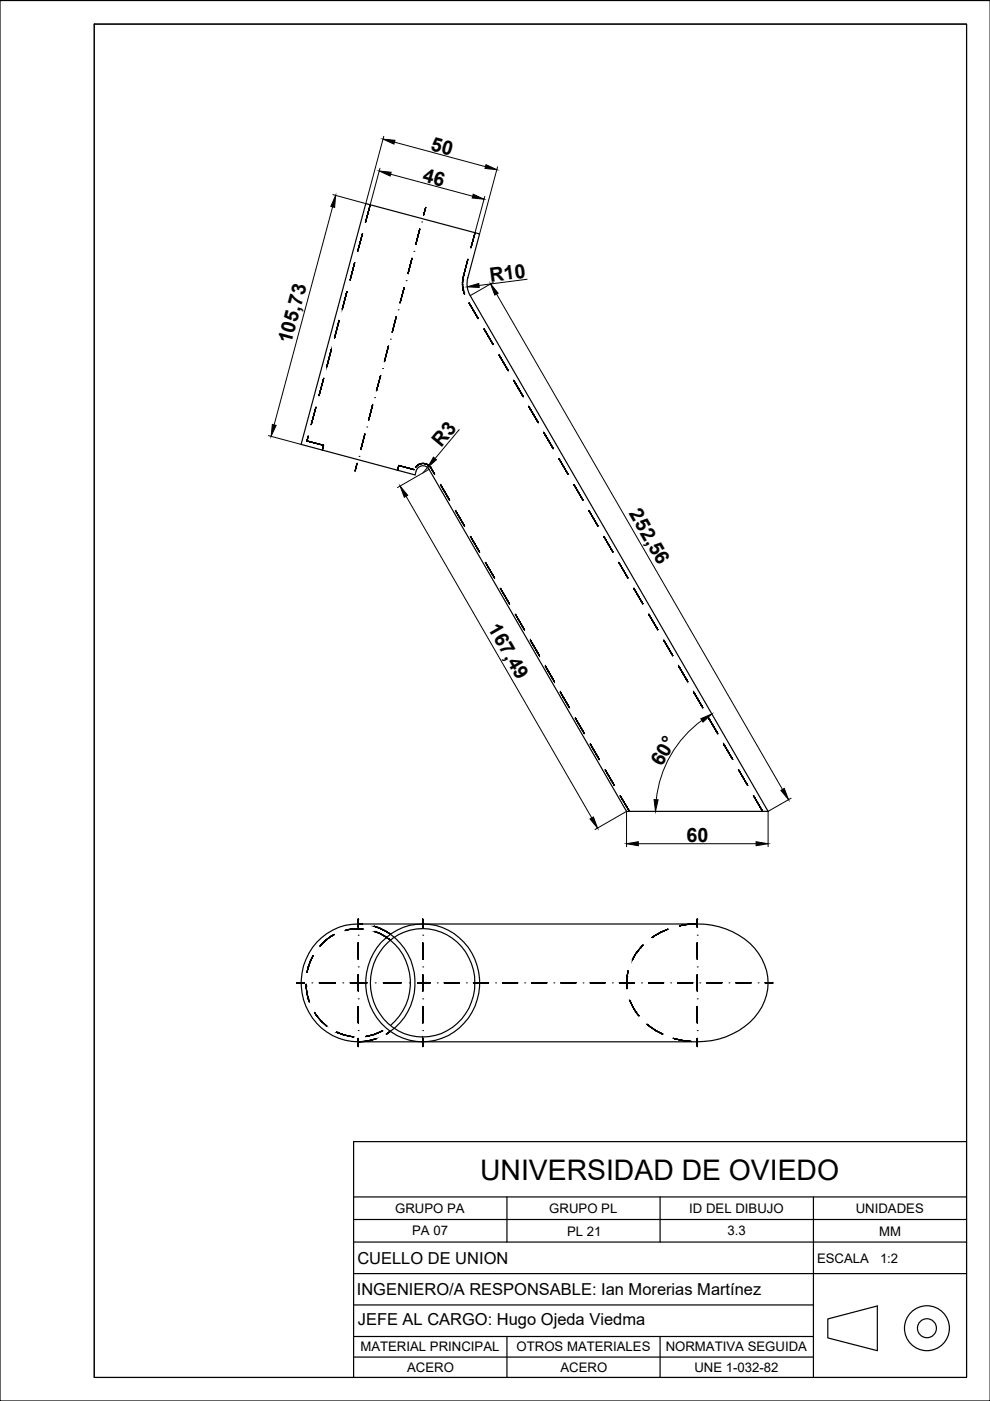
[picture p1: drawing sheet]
<svg xmlns="http://www.w3.org/2000/svg" width="210mm" height="297mm" viewBox="0 0 210 297" stroke-linecap="round" stroke-linejoin="round" font-family="sans-serif">
<!-- layer: 01_Contornos -->
<g fill="none" stroke="#000" stroke-width=".25">
<path d="M0 .1h209.9v296.9h-209.9zM20 5.1h184.9v286.9h-184.9zM99.7 62.7l-.6-1.6v-1.7l2.6-9.8-24.1-6.4-13.8 51 24.2 6.5 .2-.8M99.7 62.7l63.2 109.3h-30.1l-41.8-72.5M91 99.5a1.5 1.5 0 0 0-1.5-.7 1.5 1.5 0 0 0-1.3 1.1M67.1 199.8a12 12 0 0 1 8.8-3.9h71.9a15.4 15.4 0 0 1 13.7 7.4 11.1 11.1 0 0 1-3.6 14.4 16.3 16.3 0 0 1-10.1 3.2h-71.9a12.5 12.5 0 0 1-9.6-20zM80.8 199.8a12 12 0 0 1 13.1-3.1 12 12 0 0 1 7.8 11 12.1 12.1 0 0 1-5.9 11.4 12.1 12.1 0 0 1-12.8-.3 12.8 12.8 0 0 1-2.2-19zM82.3 199.8a10.9 10.9 0 0 1 18.1 5.8 11.3 11.3 0 0 1-14.7 13.5 11.7 11.7 0 0 1-3.4-19.3zM82.8 198.1a12.8 12.8 0 0 1 0 20.6M82.8 199.3a11.8 11.8 0 0 1 0 18.1M75 253.8h129.9M75 258.6h129.9"/>
<path d="M107.5 253.8v9.5M140 253.8v9.5M172.5 253.8v38.2M204.9 242h-129.9v50M75 263.3h129.9M75 270h129.9M75 276.7h97.5M175.5 279.6l10.5-2.7v9.5l-10.5-2.7zM75 283.4h97.5M75 287.7h97.5M107.5 283.4v8.6M140 283.4v8.6"/>
<circle cx="196.5" cy="281.6" r="4.8"/>
<circle cx="196.5" cy="281.6" r="2.01"/>
</g>
<!-- layer: 02_Ocultas -->
<g fill="#000" stroke="#000" stroke-width=".21">
<path d="M69.1 217.4l.1 .1z"/>
<path d="M75.2 55.7l-.9 3.7zM75.2 55.7l-.9 3.7zM75.2 55.7l-1 3.7zM75.2 55.7l-1 3.7z"/>
<path d="M76.8 49.6l-.9 3.6zM76.8 49.6l-.9 3.6zM76.8 49.6l-.9 3.6zM76.8 49.6l-1 3.6z"/>
<path d="M78.5 43.4l-1 3.7zM78.5 43.4l-1 3.7zM78.5 43.4l-1 3.7zM78.5 43.4l-1 3.7z"/>
<path d="M98 59.8l.1 .6zM98 59.8l.1 .6zM98 59.8l.1 .6zM98 59.8v.6z"/>
<path d="M98.1 59.2v.6zM98.1 59.2v.6zM98.1 59.2l-.1 .6zM98.1 59.2l-.1 .6z"/>
<path d="M99.2 55l-1 3.7zM99.2 55l-1 3.7zM99.2 55l-.9 3.7zM99.2 55l-.9 3.7z"/>
<path d="M98.3 58.7l-.1 .5zM98.3 58.7l-.1 .5zM98.3 58.7l-.2 .5zM98.3 58.7l-.2 .5z"/>
<path d="M100.7 49.3l-.9 3.2zM100.7 49.3l-.8 3.2zM100.7 49.3l-.8 3.2zM100.7 49.3l-.8 3.2z"/>
<path d="M70.3 74.1l-1 3.7zM70.2 74.1l-.9 3.7zM70.2 74.1l-.9 3.7zM70.2 74.1l-.9 3.7z"/>
<path d="M71.9 68l-.9 3.7zM71.9 67.9l-.9 3.8zM71.9 67.9l-.9 3.8zM71.9 67.9l-1 3.7z"/>
<path d="M73.6 61.8l-1 3.7zM73.5 61.8l-.9 3.7zM73.5 61.8l-.9 3.7zM73.5 61.8l-.9 3.7z"/>
<path d="M98 60.4l.1 .5zM98 60.4l.1 .5zM98 60.4l.1 .5zM98 60.4l.1 .5z"/>
<path d="M98.1 60.9l.2 .6zM98.1 60.9l.2 .6zM98.1 60.9l.2 .6zM98.1 60.9l.1 .6z"/>
<path d="M98.2 61.5l.2 .6zM98.2 61.5l.2 .6zM98.2 61.5l.2 .6zM98.2 61.5l.1 .6z"/>
<path d="M98.3 62.1l.2 .3zM98.3 62.1l.2 .3zM98.3 62.1l.2 .3zM98.3 62.1l.2 .3z"/>
<path d="M99.4 64.2l1.9 3.3zM99.4 64.2l1.9 3.3zM99.4 64.2l2 3.3zM99.4 64.2l2 3.3z"/>
<path d="M102.6 69.8l1.9 3.3zM102.6 69.8l1.9 3.3zM102.6 69.8l2 3.2zM102.7 69.7l1.9 3.3z"/>
<path d="M105.8 75.3l1.9 3.3zM105.8 75.3l1.9 3.2zM105.8 75.3l1.9 3.2zM105.8 75.3l1.9 3.2z"/>
<path d="M65.1 93.5l3.5 .9zM65.1 93.5l3.5 .9zM65.1 93.5l3.5 .9zM65.1 93.5l3.5 .9z"/>
<path d="M65.3 92.5l-.2 1zM65.3 92.5l-.2 1zM65.3 92.5l-.2 1zM65.3 92.5l-.2 1z"/>
<path d="M67 86.3l-1 3.7zM67 86.3l-1 3.7zM67 86.3l-1 3.7zM67 86.3l-1 3.7z"/>
<path d="M68.6 94.4l-.3 1zM68.6 94.4l-.3 1zM68.6 94.4l-.2 1zM68.6 94.4l-.2 1z"/>
<path d="M68.6 80.2l-1 3.7zM68.6 80.2l-1 3.7zM68.6 80.2l-1 3.7zM68.6 80.2l-1 3.7z"/>
<path d="M84.5 98.7l-.3 1zM84.5 98.7l-.3 1zM84.5 98.7l-.2 1zM84.5 98.7l-.2 1z"/>
<path d="M84.5 98.7l3.3 .9zM84.5 98.7l3.3 .9zM84.5 98.7l3.3 .9zM84.5 98.7l3.3 .9z"/>
<path d="M88.2 99l.3-.3zM88.2 99l.3-.3zM88.2 99l.3-.3zM88.2 98.9l.3-.2z"/>
<path d="M88.5 98.7l.3-.2zM88.5 98.7l.3-.2zM88.5 98.7l.3-.2zM88.5 98.7l.3-.2z"/>
<path d="M88.8 98.5l.3-.1zM88.8 98.5l.3-.2zM88.8 98.5l.3-.2zM88.8 98.5l.3-.2z"/>
<path d="M89.1 98.4l.4-.1zM89.1 98.4l.4-.2zM89.1 98.4l.4-.2zM89.1 98.3l.4-.1z"/>
<path d="M89.5 98.3h.4zM89.5 98.3l.4-.1zM89.5 98.3l.4-.1zM89.5 98.2h.4z"/>
<path d="M89.9 98.3l.4 .1zM89.9 98.3l.4 .1zM89.9 98.3h.4zM89.9 98.2l.4 .1z"/>
<path d="M90.3 98.4l.3 .1zM90.3 98.4l.3 .1zM90.3 98.4l.3 .1zM90.3 98.3l.3 .2z"/>
<path d="M90.6 98.5l.3 .2zM90.6 98.5l.3 .2zM90.6 98.5l.3 .2zM90.6 98.5l.3 .2z"/>
<path d="M90.9 98.7l.3 .3zM90.9 98.7l.3 .3zM90.9 98.7l.3 .2zM90.9 98.7l.3 .2z"/>
<path d="M91.2 99l.2 .3zM91.2 99l.2 .3zM91.2 99l.2 .3zM91.2 99l.2 .3z"/>
<path d="M109 80.8l1.9 3.3zM109 80.8l1.9 3.2zM109 80.7l1.9 3.3zM109 80.7l1.9 3.3z"/>
<path d="M112.1 86.3l1.9 3.3zM112.1 86.3l2 3.2zM112.1 86.2l2 3.3zM112.1 86.2l2 3.3z"/>
<path d="M115.3 91.8l1.9 3.3zM115.3 91.8l2 3.2zM115.3 91.7l2 3.3zM115.3 91.7l2 3.3z"/>
<path d="M91.4 99.3l.7 1.3zM91.4 99.3l.8 1.2zM91.4 99.3l.8 1.2zM91.4 99.3l.8 1.2z"/>
<path d="M93.4 102.8l1.9 3.3zM93.4 102.8l1.9 3.2zM93.4 102.7l1.9 3.3zM93.4 102.7l1.9 3.3z"/>
<path d="M96.6 108.3l1.9 3.3zM96.6 108.3l1.9 3.2zM96.6 108.3l1.9 3.2zM96.6 108.2l1.9 3.3z"/>
<path d="M99.7 113.7l2 3.3zM99.7 113.7l2 3.3zM99.7 113.7l2 3.3zM99.8 113.7l1.9 3.3z"/>
<path d="M118.5 97.2l1.9 3.3zM118.5 97.2l1.9 3.3zM118.5 97.2l1.9 3.3zM118.5 97.2l1.9 3.3z"/>
<path d="M121.7 102.7l1.9 3.3zM121.7 102.7l1.9 3.3zM121.7 102.7l1.9 3.3zM121.7 102.7l1.9 3.3z"/>
<path d="M124.8 108.2l1.9 3.3zM124.8 108.2l2 3.3zM124.8 108.2l2 3.3zM124.8 108.2l2 3.3z"/>
<path d="M128 113.7l1.9 3.3zM128 113.7l2 3.3zM128 113.7l2 3.3zM128 113.7l2 3.3z"/>
<path d="M102.9 119.2l2 3.3zM102.9 119.2l2 3.3zM102.9 119.2l2 3.3zM103 119.2l1.9 3.3z"/>
<path d="M106.1 124.7l1.9 3.3zM106.1 124.7l1.9 3.3zM106.1 124.7l1.9 3.3zM106.1 124.7l1.9 3.3z"/>
<path d="M109.3 130.2l1.9 3.3zM109.3 130.2l1.9 3.3zM109.3 130.2l1.9 3.3zM109.3 130.2l1.9 3.3z"/>
<path d="M112.4 135.7l2 3.4zM112.4 135.7l2 3.4zM112.4 135.7l2 3.3zM112.5 135.7l1.9 3.3z"/>
<path d="M131.2 119.2l1.9 3.3zM131.2 119.2l1.9 3.3zM131.2 119.2l1.9 3.3zM131.2 119.2l1.9 3.3z"/>
<path d="M134.4 124.7l1.9 3.3zM134.4 124.7l1.9 3.3zM134.4 124.7l1.9 3.3zM134.4 124.7l1.9 3.3z"/>
<path d="M137.5 130.2l1.9 3.3zM137.5 130.2l1.9 3.3zM137.5 130.2l2 3.3zM137.6 130.2l1.9 3.3z"/>
<path d="M140.7 135.7l1.9 3.4zM140.7 135.7l1.9 3.4zM140.7 135.7l2 3.3zM140.7 135.7l2 3.3z"/>
<path d="M115.6 141.3l2 3.3zM115.6 141.3l2 3.3zM115.6 141.3l2 3.2zM115.7 141.2l1.9 3.3z"/>
<path d="M118.8 146.8l1.9 3.3zM118.8 146.8l1.9 3.2zM118.8 146.8l1.9 3.2zM118.8 146.7l1.9 3.3z"/>
<path d="M122 152.3l1.9 3.3zM122 152.3l1.9 3.2zM122 152.3l1.9 3.2zM122 152.2l1.9 3.3z"/>
<path d="M143.9 141.3l1.9 3.3zM143.9 141.3l1.9 3.2zM143.9 141.2l1.9 3.3zM143.9 141.2l1.9 3.3z"/>
<path d="M147.1 146.8l1.9 3.3zM147.1 146.8l1.9 3.2zM147.1 146.7l1.9 3.3zM147.1 146.7l1.9 3.3z"/>
<path d="M150.2 152.3l1.9 3.3zM150.2 152.3l2 3.2zM150.2 152.2l2 3.3zM150.2 152.2l2 3.3z"/>
<path d="M125.1 157.8l1.9 3.3zM125.1 157.8l2 3.2zM125.1 157.8l2 3.2zM125.2 157.7l1.9 3.3z"/>
<path d="M128.3 163.2l2 3.3zM128.3 163.2l2 3.3zM128.3 163.2l2 3.3zM128.4 163.2l1.9 3.3z"/>
<path d="M131.5 168.7l1.9 3.3zM131.5 168.7l2 3.3zM131.5 168.7l2 3.3zM131.5 168.7l2 3.3z"/>
<path d="M153.4 157.8l1.9 3.2zM153.4 157.8l2 3.2zM153.4 157.7l2 3.3zM153.4 157.7l2 3.3z"/>
<path d="M156.6 163.2l1.9 3.3zM156.6 163.2l1.9 3.3zM156.6 163.2l1.9 3.3zM156.6 163.2l1.9 3.3z"/>
<path d="M159.8 168.7l1.9 3.3zM159.8 168.7l1.9 3.3zM159.8 168.7l1.9 3.3zM159.8 168.7l1.9 3.3z"/>
<path d="M68.1 200.3l1-1zM68.1 200.3l1-1zM68.1 200.3l1-1zM68.1 200.2l1-.9z"/>
<path d="M69.1 199.3l1.1-.8zM69.1 199.3l1.1-.8zM69.1 199.3l1.1-.8zM69.1 199.3l1.1-.8z"/>
<path d="M70.2 198.5l.6-.3zM70.2 198.5l.6-.4zM70.2 198.5l.6-.4zM70.2 198.5l.6-.4z"/>
<path d="M73.2 197.3l.8-.2zM73.2 197.3l.8-.3zM73.2 197.3l.8-.3zM73.2 197.3l.8-.3z"/>
<path d="M74 197.1l1.3-.2zM74 197.1l1.3-.2zM74 197.1l1.3-.2zM74 197l1.3-.1z"/>
<path d="M75.3 196.9h1.3zM75.3 196.9h1.3zM75.3 196.9h1.3zM75.3 196.9h1.3z"/>
<path d="M75.9 195.9h1zM75.9 195.9h1zM75.9 195.9h1zM75.9 195.9h1z"/>
<path d="M76.6 196.9l.4 .1zM76.6 196.9l.4 .1zM76.6 196.9l.4 .1zM76.6 196.9l.4 .1z"/>
<path d="M79.3 196.4l.2 .1zM79.3 196.4l.2 .1zM79.3 196.4h.2zM79.3 196.4h.2z"/>
<path d="M79.4 197.5l1.1 .4zM79.4 197.5l1.1 .4zM79.4 197.5l1.1 .4zM79.5 197.5l1 .4z"/>
<path d="M79.5 196.5l1.1 .4zM79.5 196.5l1.1 .4zM79.5 196.5l1.1 .3zM79.5 196.4l1.1 .4z"/>
<path d="M80.5 197.9l1.2 .7zM80.5 197.9l1.2 .7zM80.5 197.9l1.2 .6zM80.5 197.9l1.2 .6z"/>
<path d="M80.6 196.9l1.1 .5zM80.6 196.9l1.1 .5zM80.6 196.9l1.1 .5zM80.6 196.8l1.1 .6z"/>
<path d="M81.7 197.4l1.1 .7zM81.7 197.4l1.1 .7zM81.7 197.4l1.1 .6zM81.7 197.4l1.1 .6z"/>
<path d="M81.7 198.6l1.1 .7zM81.7 198.6l1.1 .7zM81.7 198.6l1.1 .7zM81.7 198.5l1.1 .8z"/>
<path d="M138.3 198.8l.7-.5zM138.3 198.8l.7-.6zM138.3 198.8l.7-.6zM138.2 198.7l.8-.5z"/>
<path d="M139 198.3l1.3-.7zM139 198.3l1.3-.8zM139 198.3l1.3-.8zM139 198.2l1.3-.7z"/>
<path d="M140.3 197.6l1.3-.6zM140.3 197.6l1.3-.6zM140.3 197.6l1.3-.6zM140.3 197.5l1.3-.5z"/>
<path d="M144.1 196.3l.6-.1zM144.1 196.3l.6-.2zM144.1 196.3l.6-.2zM144.1 196.3l.6-.2z"/>
<path d="M144.7 196.2l1.6-.3zM144.7 196.2l1.6-.3zM144.7 196.2l1.6-.3zM144.7 196.1l1.6-.2z"/>
<path d="M146.3 195.9h1.5zM146.3 195.9h1.5zM146.3 195.9h1.5zM146.3 195.9h1.5z"/>
<path d="M64.9 208.7v.4zM64.9 208.7v.4zM64.9 208.7v.4zM64.9 208.7v.4z"/>
<path d="M64.9 209.1l.2 1.4zM64.9 209.1l.2 1.4zM64.9 209.1l.2 1.4zM64.9 209.1l.1 1.4z"/>
<path d="M65 210.5l.4 1.3zM65 210.5l.4 1.3zM65 210.5l.4 1.3zM65 210.5l.4 1.3z"/>
<path d="M65.4 205l-.3 1.1zM65.4 205l-.3 1.1zM65.4 205l-.3 1.1zM65.4 205l-.3 1.1z"/>
<path d="M65.4 211.8l.2 .6zM65.4 211.8l.2 .6zM65.4 211.8l.2 .6zM65.4 211.8l.2 .6z"/>
<path d="M65.8 203.7l-.4 1.3zM65.8 203.7l-.4 1.3zM65.8 203.7l-.4 1.3zM65.8 203.7l-.4 1.3z"/>
<path d="M66.4 202.6l-.5 1.1zM66.4 202.6l-.5 1.1zM66.4 202.6l-.6 1.1zM66.4 202.6l-.6 1.1z"/>
<path d="M66.7 214.7l.6 .8zM66.7 214.7l.6 .8zM66.7 214.7l.6 .8zM66.7 214.7l.5 .8z"/>
<path d="M67.2 215.5l1 1zM67.2 215.5l1 1zM67.2 215.5l1 1zM67.2 215.5l.9 1z"/>
<path d="M68.1 216.5l1 .9zM68.1 216.5l1 .9zM68.1 216.5l1 1zM68.1 216.5l1 1z"/>
<path d="M68.1 200.3l-.2 .3zM68.1 200.3l-.2 .3zM68.1 200.3l-.2 .3zM68.1 200.3l-.2 .3z"/>
<path d="M71.4 218.8l1.3 .5zM71.4 218.9l1.3 .4zM71.4 218.9l1.3 .5zM71.4 218.9l1.3 .5z"/>
<path d="M72.7 219.3l1.3 .4zM72.7 219.4l1.3 .3zM72.7 219.4l1.3 .3zM72.7 219.4l1.3 .3z"/>
<path d="M74 219.7l1 .1zM74 219.7l1 .1zM74 219.7l1 .1zM74 219.7l1 .2z"/>
<path d="M77.6 219.7h.4zM77.6 219.7h.4zM77.6 219.8l.4-.1zM77.6 219.8l.4-.1z"/>
<path d="M78 219.7l1.3-.4zM78 219.7l1.3-.4zM78 219.7l1.3-.4zM78 219.7l1.3-.3z"/>
<path d="M79.3 219.3l1.2-.5zM79.3 219.4l1.2-.6zM79.3 219.4l1.2-.6zM79.3 219.4l1.2-.6z"/>
<path d="M80.5 218.8l.6-.3zM80.5 218.8l.6-.3zM80.5 218.8l.6-.3zM80.5 218.8l.7-.2z"/>
<path d="M82 219.2l.8-.6zM82 219.2l.8-.6zM82 219.2l.8-.6zM82 219.2l.8-.5z"/>
<path d="M132.8 208.4l.1 1.2zM132.8 208.4l.1 1.2zM132.8 208.4l.1 1.2zM132.8 208.4l.1 1.2z"/>
<path d="M132.9 207.1v1.3zM132.9 207.1v1.3zM132.9 207.1l-.1 1.3zM132.9 207.1l-.1 1.3z"/>
<path d="M133.2 205.9l-.2 1.2zM133.1 205.9l-.1 1.2zM133.1 205.9l-.2 1.2zM133.1 205.9l-.2 1.2z"/>
<path d="M133.5 212.1l.1 .1zM133.5 212.1l.1 .1zM133.5 212.1l.1 .1zM133.5 212.1l.1 .1z"/>
<path d="M133.6 212.2l.6 1.3zM133.6 212.2l.6 1.3zM133.6 212.2l.6 1.3zM133.6 212.2l.6 1.3z"/>
<path d="M134.2 203.3l-.1 .2zM134.2 203.3l-.1 .2zM134.2 203.3l-.1 .2zM134.2 203.3l-.1 .2z"/>
<path d="M134.2 213.5l.7 1.1zM134.2 213.5l.7 1.1zM134.2 213.5l.7 1.1zM134.2 213.5l.6 1.1z"/>
<path d="M134.8 202.1l-.6 1.2zM134.8 202.1l-.6 1.2zM134.8 202.1l-.6 1.2zM134.8 202.1l-.6 1.2z"/>
<path d="M134.8 214.6l.7 .7zM134.8 214.6l.7 .7zM134.8 214.6l.7 .7zM134.8 214.6l.6 .8z"/>
<path d="M135.7 201l-.8 1.1zM135.7 201l-.8 1.1zM135.7 201l-.9 1.1zM135.7 201l-.9 1.1z"/>
<path d="M136.3 200.4l-.5 .6zM136.3 200.4l-.5 .6zM136.3 200.4l-.6 .6zM136.3 200.4l-.6 .6z"/>
<path d="M137.2 217.2l.6 .4zM137.2 217.2l.6 .4zM137.2 217.2l.6 .5zM137.2 217.2l.6 .5z"/>
<path d="M137.8 217.6l1.2 .9zM137.8 217.7l1.2 .8zM137.8 217.7l1.2 .8zM137.8 217.7l1.2 .8z"/>
<path d="M139 218.5l1.3 .6zM139 218.5l1.3 .6zM139 218.5l1.3 .7zM139 218.5l1.3 .7z"/>
<path d="M75.9 220.8h1.2zM75.9 220.9l1.2-.1zM75.9 220.9l1.2-.1zM75.9 220.9l1.2-.1z"/>
<path d="M77.1 220.8l1.3-.2zM77.1 220.8l1.3-.2zM77.1 220.8l1.3-.2zM77.1 220.8l1.3-.2z"/>
<path d="M78.4 220.6l1.1-.3zM78.4 220.6l1.1-.3zM78.4 220.6l1.1-.3zM78.4 220.6l1.1-.3z"/>
<path d="M79.5 220.3l.2-.1zM79.5 220.3l.2-.1zM79.5 220.3l.2-.1zM79.5 220.3h.2z"/>
<path d="M142.7 220.1l.5 .1zM142.7 220.2h.5zM142.7 220.2l.5 .1zM142.7 220.2l.5 .1z"/>
<path d="M143.2 220.2l1.5 .4zM143.2 220.3l1.5 .3zM143.2 220.3l1.5 .3zM143.2 220.3l1.5 .3z"/>
<path d="M144.7 220.6l1.6 .2zM144.7 220.6l1.6 .2zM144.7 220.6l1.6 .2zM144.7 220.6l1.6 .2z"/>
<path d="M146.3 220.8h.2zM146.3 220.8h.2zM146.3 220.8h.2zM146.3 220.8h.2z"/>
</g>
<g fill="none" stroke="#000" stroke-width=".21">
<path d="M75.2 55.7l-1 3.7zM76.8 49.6l-1 3.6zM78.5 43.4h.1M78.5 43.4l-1 3.7zM98 59.8h.1M98 59.8l.1 .6zM98.1 59.2h.1M98.1 59.2l-.1 .6zM98.2 58.7h.1M98.3 58.7h.1M98.3 58.7l-.2 .5zM99.2 55l-1 3.7z"/>
<path d="M100.7 49.3l-.9 3.2zM100.7 49.3h.1M70.2 74.1l-.9 3.7zM71.9 67.9l-.9 3.8zM73.5 61.8l-.9 3.7zM98 60.4h.1M98 60.4l.1 .5zM98.1 60.9h.1M98.1 60.9l.2 .6zM98.2 61.5h.1M98.2 61.5l.2 .6zM98.3 62.1h.1"/>
<path d="M98.3 62.1l.2 .3zM99.4 64.2l1.9 3.3zM102.7 69.7l1.8 3.4zM105.8 75.3l1.9 3.3zM65.1 93.5h.1M65.1 93.5l3.5 .9zM65.3 92.5l-.2 1zM67 86.3l-1 3.7zM68.3 95.4h.1M68.6 94.4h.1M68.6 94.4l-.3 1zM68.6 80.2l-1 3.7z"/>
<path d="M84.2 99.7h.1M84.5 98.7h.1M84.5 98.7l3.3 .9zM84.5 98.7l-.3 1zM87.8 99.6h.1M88.2 99h.1M88.2 98.9l.3-.2zM88.5 98.7l.3-.2zM88.5 98.7h.1M88.8 98.5l.3-.2zM88.8 98.5h.1M89.1 98.3l.4-.1z"/>
<path d="M89.1 98.4h.1M89.5 98.2l.4 .1zM89.5 98.2v.1M89.9 98.2l.4 .2zM89.9 98.2v.1M90.3 98.3l.3 .2zM90.3 98.4h.1M90.6 98.5l.3 .2zM90.6 98.5h.1M90.9 98.7l.3 .3zM90.9 98.7h.1M91.2 99l.2 .3z"/>
<path d="M91.2 99h.1M91.4 99.3l.7 1.3zM91.4 99.3h.1M109 80.7l1.9 3.4zM112.1 86.2l1.9 3.4zM115.3 91.7l1.9 3.4zM118.5 97.2l1.9 3.3zM93.4 102.7l1.9 3.4zM96.6 108.3l1.9 3.3zM99.7 113.7l2 3.3zM102.9 119.2l2 3.3zM121.7 102.7l1.9 3.3z"/>
<path d="M124.8 108.2l2 3.3zM128 113.7l2 3.3zM131.2 119.2l1.9 3.3zM106.1 124.7l1.9 3.3zM109.3 130.2l1.9 3.3zM112.4 135.7l2 3.4zM134.4 124.7l1.9 3.3zM137.6 130.2l1.8 3.3zM140.7 135.7l1.9 3.4zM115.6 141.3l2 3.3zM118.8 146.8l1.9 3.3zM122 152.3l1.9 3.3z"/>
<path d="M125.1 157.8l1.9 3.3zM143.9 141.2l1.9 3.4zM147.1 146.7l1.9 3.4zM150.2 152.2l1.9 3.4zM153.4 157.7l2 3.3zM128.3 163.2l2 3.3zM131.5 168.7l2 3.3zM133.4 172h.1M156.6 163.2l1.9 3.3zM159.8 168.7l1.9 3.3zM161.7 172h.1M69.1 199.3l1.1-.8z"/>
<path d="M69.1 199.3h.1M70.2 198.5l.6-.4zM70.2 198.5h.1M73.2 197.3l.8-.3zM74 197l1.3-.1zM74 197.1h.1M75.3 196.9h1.3zM75.3 196.9h.1M75.9 195.9h1zM75.9 195.9h.1M76.6 196.9l.4 .1zM76.6 196.9h.1"/>
<path d="M79.3 196.4l.2 .1zM79.4 197.5l1.1 .4zM79.5 196.4l1.1 .5zM79.5 196.5h.1M80.5 197.9l1.2 .7zM80.5 197.9h.1M80.6 196.8l1.1 .6zM80.6 196.9h.1M81.7 198.5l1.1 .8zM81.7 198.6h.1M81.7 197.4l1.1 .7zM81.7 197.4h.1"/>
<path d="M82.8 198.1h.1M82.8 199.3h.1M138.2 198.7l.8-.5zM139 198.2l1.3-.7zM139 198.3h.1M140.3 197.5l1.3-.5zM140.3 197.6h.1M144.1 196.3l.6-.2zM144.7 196.1l1.6-.2zM144.7 196.2h.1M146.3 195.9h1.5zM146.3 195.9h.1"/>
<path d="M147.8 195.9h.1M64.9 208.7v.4zM64.9 209.1h.1M64.9 209.1l.2 1.4zM65 210.5h.1M65 210.5l.4 1.3zM65.4 205h.1M65.4 205l-.3 1.1zM65.4 211.8h.1M65.4 211.8l.2 .6zM65.8 203.7h.1M65.8 203.7l-.4 1.3z"/>
<path d="M66.4 202.6l-.6 1.1zM66.7 214.7l.6 .8zM67.2 215.5h.1M67.2 215.5l1 1zM68.1 200.2l1-.9zM68.1 200.3h.1M68.1 200.3l-.2 .3zM68.1 216.5h.1M68.1 216.5l1 1zM69.1 217.5h.1M69.1 217.4l.1 .1zM71.4 218.8h.1"/>
<path d="M71.4 218.9h.1M71.4 218.8l1.3 .6zM72.7 219.4h.1M72.7 219.3l1.3 .4zM74 219.7h.1M74 219.7l1 .2zM77.6 219.7h.4zM78 219.7h.1M78 219.7l1.3-.4zM79.3 219.4h.1M79.3 219.3l1.2-.5zM80.5 218.8h.1"/>
<path d="M80.5 218.8l.7-.2zM82 219.2l.8-.6zM82.8 218.7h.1M132.8 208.4h.1M132.8 208.4l.1 1.2zM132.9 207.1h.1M132.9 207.1l-.1 1.3zM133.1 205.9l-.2 1.2zM133.5 212.1l.1 .1zM133.6 212.2h.1M133.6 212.2l.6 1.3zM134.2 203.3h.1"/>
<path d="M134.2 203.3l-.1 .2zM134.2 213.5h.1M134.2 213.5l.7 1.1zM134.8 202.1h.1M134.8 202.1l-.6 1.2zM134.8 214.6h.1M134.8 214.6l.6 .8zM135.7 201h.1M135.7 201l-.9 1.1zM136.3 200.4l-.6 .6zM137.2 217.2l.6 .5zM137.8 217.7h.1"/>
<path d="M137.8 217.6l1.2 .9zM139 218.5h.1M139 218.5l1.3 .7zM140.3 219.2h.1M140.3 219.1h.1M75.9 220.9h.1M75.9 220.8h1.2zM77.1 220.8h.1M77.1 220.8l1.3-.2zM78.4 220.6h.1M78.4 220.6l1.1-.3zM79.5 220.3h.1"/>
<path d="M79.5 220.3h.2zM142.7 220.1l.5 .2zM143.2 220.3h.1M143.2 220.2l1.5 .4zM144.7 220.6h.1M144.7 220.6l1.6 .2zM146.3 220.8h.1M146.3 220.8h.2z"/>
</g>
<!-- layer: 03_Ejes -->
<g fill="#000" stroke="#000" stroke-width=".21">
<path d="M87.3 54.8l-.8 3.2zM87.3 54.8l-.8 3.2zM87.3 54.8l-.8 3.2zM87.4 54.8l-.9 3.2z"/>
<path d="M89 48.5l-.9 3.3zM89 48.5l-.9 3.3zM89 48.5l-.8 3.3zM89 48.6l-.8 3.2z"/>
<path d="M90.3 44l-.5 1.6zM90.3 44l-.5 1.6zM90.3 44l-.5 1.6zM90.3 44l-.5 1.6z"/>
<path d="M82.3 73.4l-.8 3.2zM82.3 73.4l-.8 3.3zM82.3 73.4l-.8 3.3zM82.4 73.4l-.9 3.3z"/>
<path d="M84 67.2l-.9 3.2zM84 67.2l-.9 3.2zM84 67.2l-.8 3.2zM84 67.2l-.8 3.2z"/>
<path d="M85.7 61l-.9 3.2zM85.7 61l-.9 3.2zM85.7 61l-.9 3.2zM85.7 61l-.9 3.2z"/>
<path d="M75.7 98.2l-.4 1.7zM75.7 98.2l-.4 1.7zM75.7 98.2l-.4 1.7zM75.7 98.2l-.4 1.7z"/>
<path d="M77.3 92l-.8 3.2zM77.3 92l-.8 3.3zM77.3 92l-.8 3.3zM77.4 92l-.9 3.3z"/>
<path d="M79 85.8l-.9 3.3zM79 85.8l-.9 3.3zM79 85.8l-.8 3.3zM79 85.8l-.8 3.3z"/>
<path d="M80.7 79.6l-.9 3.2zM80.7 79.6l-.9 3.2zM80.7 79.6l-.9 3.2zM80.7 79.6l-.9 3.2z"/>
<path d="M75.9 194.9v1.7zM75.9 194.9l.1 1.7zM75.9 194.9l.1 1.7zM75.9 194.9l.1 1.7z"/>
<path d="M89.6 194.9v1.7zM89.6 194.9l.1 1.7zM89.6 194.9l.1 1.7zM89.6 194.9l.1 1.7z"/>
<path d="M147.8 194.9v1.7zM147.8 194.9l.1 1.7zM147.8 194.9l.1 1.7zM147.8 194.9l.1 1.7z"/>
<path d="M62.9 208.4h1.7zM62.9 208.4h1.7zM62.9 208.4h1.7zM62.9 208.4h1.7z"/>
<path d="M67.7 208.4h3.4zM67.7 208.4h3.4zM67.7 208.4h3.4zM67.7 208.4h3.4z"/>
<path d="M75.9 206.7v1.7zM75.9 206.7l.1 1.7zM75.9 206.7l.1 1.7zM75.9 206.7l.1 1.7z"/>
<path d="M75.9 199.9v3.5zM75.9 199.9l.1 3.5zM75.9 199.9l.1 3.5zM75.9 199.9l.1 3.5z"/>
<path d="M74.3 208.4h1.6zM74.3 208.4h1.6zM74.3 208.4h1.6zM74.3 208.4h1.6z"/>
<path d="M75.9 208.4l.1 1.7zM75.9 208.4l.1 1.7zM75.9 208.4l.1 1.7zM75.9 208.4v1.7z"/>
<path d="M75.9 213.4l.1 3.5zM75.9 213.4l.1 3.5zM75.9 213.4l.1 3.5zM75.9 213.4v3.5z"/>
<path d="M75.9 208.4h1.9zM75.9 208.4h1.9zM75.9 208.4h1.9zM75.9 208.4h1.9z"/>
<path d="M81.3 208.4h3.7zM81.3 208.4h3.7zM81.3 208.4h3.7zM81.3 208.4h3.7z"/>
<path d="M89.6 206.7v1.7zM89.6 206.7l.1 1.7zM89.6 206.7l.1 1.7zM89.6 206.7l.1 1.7z"/>
<path d="M89.6 199.9v3.5zM89.6 199.9l.1 3.5zM89.6 199.9l.1 3.5zM89.6 199.9l.1 3.5z"/>
<path d="M89.6 208.4h1.6zM89.6 208.4h1.6zM89.6 208.4h1.6zM89.6 208.4h1.6z"/>
<path d="M89.6 208.4l.1 1.7zM89.6 208.4l.1 1.7zM89.6 208.4l.1 1.7zM89.6 208.4v1.7z"/>
<path d="M89.6 213.4l.1 3.5zM89.6 213.4l.1 3.5zM89.6 213.4l.1 3.5zM89.6 213.4v3.5z"/>
<path d="M88.5 208.4h1.9zM88.5 208.4h1.9zM88.5 208.4h1.9zM88.5 208.4h1.9z"/>
<path d="M94.2 208.4h3.2zM94.2 208.4h3.2zM94.2 208.4h3.2zM94.2 208.4h3.2z"/>
<path d="M100.4 208.4h3.2zM100.4 208.4h3.2zM100.4 208.4h3.2zM100.4 208.4h3.2z"/>
<path d="M106.6 208.4h3.2zM106.6 208.4h3.2zM106.6 208.4h3.2zM106.6 208.4h3.2z"/>
<path d="M112.7 208.4h3.3zM112.7 208.4h3.3zM112.7 208.4h3.3zM112.7 208.4h3.3z"/>
<path d="M118.9 208.4h3.2zM118.9 208.4h3.2zM118.9 208.4h3.2zM118.9 208.4h3.2z"/>
<path d="M125.1 208.4h3.2zM125.1 208.4h3.2zM125.1 208.4h3.2zM125.1 208.4h3.2z"/>
<path d="M131.3 208.4h3.2zM131.3 208.4h3.2zM131.3 208.4h3.2zM131.3 208.4h3.2z"/>
<path d="M137.5 208.4h3.2zM137.5 208.4h3.2zM137.5 208.4h3.2zM137.5 208.4h3.2z"/>
<path d="M143.7 208.4h3.2zM143.7 208.4h3.2zM143.7 208.4h3.2zM143.7 208.4h3.2z"/>
<path d="M147.8 206.7v1.7zM147.8 206.7l.1 1.7zM147.8 206.7l.1 1.7zM147.8 206.7l.1 1.7z"/>
<path d="M147.8 199.9v3.5zM147.8 199.9l.1 3.5zM147.8 199.9l.1 3.5zM147.8 199.9l.1 3.5z"/>
<path d="M147.8 208.4l.1 1.7zM147.8 208.4l.1 1.7zM147.8 208.4l.1 1.7zM147.8 208.4v1.7z"/>
<path d="M147.8 213.4l.1 3.5zM147.8 213.4l.1 3.5zM147.8 213.4l.1 3.5zM147.8 213.4v3.5z"/>
<path d="M149.9 208.4h3.2zM149.9 208.4h3.2zM149.9 208.4h3.2zM149.9 208.4h3.2z"/>
<path d="M156 208.4h3.3zM156 208.4h3.3zM156 208.4h3.3zM156 208.4h3.3z"/>
<path d="M162.2 208.4h1.6zM162.2 208.4h1.6zM162.2 208.4h1.6zM162.2 208.4h1.6z"/>
<path d="M75.9 220.2l.1 1.7zM75.9 220.2l.1 1.7zM75.9 220.2l.1 1.7zM75.9 220.2v1.7z"/>
<path d="M89.6 220.2l.1 1.7zM89.6 220.2l.1 1.7zM89.6 220.2l.1 1.7zM89.6 220.2v1.7z"/>
<path d="M147.8 220.2l.1 1.7zM147.8 220.2l.1 1.7zM147.8 220.2l.1 1.7zM147.8 220.2v1.7z"/>
</g>
<g fill="none" stroke="#000" stroke-width=".21">
<path d="M86.1 59.5h.1M87.3 54.8l-.8 3.2zM87.8 53.3h.1M89 48.5l-.9 3.3zM89.4 47.1h.1M90.3 44l-.5 1.6zM90.3 44h.1M80.7 79.6l-.9 3.2zM81.1 78.1h.1M82.3 73.4l-.8 3.3zM82.8 71.9h.1M84 67.2l-.9 3.2z"/>
<path d="M84.4 65.7h.1M85.7 61l-.9 3.2zM75.3 99.9h.1M75.7 98.2l-.4 1.7zM76.1 96.8h.1M77.3 92l-.8 3.3zM77.8 90.5h.1M79 85.8l-.9 3.3zM79.4 84.3h.1M75.9 199.9l.1 3.5zM75.9 198.3h.1M75.9 194.9l.1 1.7z"/>
<path d="M75.9 194.9h.1M89.6 199.9l.1 3.5zM89.6 198.3h.1M89.6 194.9l.1 1.7zM89.6 194.9h.1M147.8 199.9l.1 3.5zM147.8 198.3h.1M147.8 194.9l.1 1.7zM147.8 194.9h.1M62.9 208.4h1.7zM62.9 208.4h.1M66.1 208.4h.1"/>
<path d="M67.7 208.4h3.4zM72.7 208.4h.1M74.3 208.4h1.6zM75.9 208.4h1.9zM75.9 208.4h.1M75.9 206.7l.1 1.7zM75.9 205h.1M75.9 208.4l.1 1.7zM75.9 211.8h.1M75.9 213.4l.1 3.5zM75.9 218.5h.1M79.5 208.4h.1"/>
<path d="M81.3 208.4h3.7zM86.8 208.4h.1M88.5 208.4h1.9zM89.6 208.4h.1M89.6 206.7l.1 1.7zM89.6 205h.1M89.6 208.4l.1 1.7zM89.6 211.8h.1M89.6 213.4l.1 3.5zM89.6 218.5h.1M89.6 208.4h1.6zM90.4 208.4h.1"/>
<path d="M92.7 208.4h.1M94.2 208.4h3.2zM98.9 208.4h.1M100.4 208.4h3.2zM105.1 208.4h.1M106.6 208.4h3.2zM111.3 208.4h.1M112.7 208.4h3.3zM117.4 208.4h.1M118.9 208.4h3.2zM123.6 208.4h.1M125.1 208.4h3.2z"/>
<path d="M129.8 208.4h.1M131.3 208.4h3.2zM136 208.4h.1M137.5 208.4h3.2zM142.2 208.4h.1M143.7 208.4h3.2zM147.8 208.4h.1M147.8 206.7l.1 1.7zM147.8 205h.1M147.8 208.4l.1 1.7zM147.8 211.8h.1M147.8 213.4l.1 3.5z"/>
<path d="M147.8 218.5h.1M148.4 208.4h.1M149.9 208.4h3.2zM154.6 208.4h.1M156 208.4h3.3zM160.7 208.4h.1M162.2 208.4h1.6zM163.8 208.4h.1M75.9 220.2l.1 1.7zM75.9 221.9h.1M89.6 220.2l.1 1.7zM89.6 221.9h.1"/>
<path d="M147.8 220.2l.1 1.7zM147.8 221.9h.1"/>
</g>
<!-- layer: 04_Cotas -->
<g fill="none" stroke="#000" stroke-width=".21">
<path d="M20 5.1h184.9v286.9h-184.9zM80.6 35.7l-2.1 7.7M81.4 28.9l-3.8 14.3-7-1.9M82.8 36.9l17.4 4.7M83.6 30.1l19.3 5.2M105.5 35.4l-3.8 14.2M70.5 43.8l-12.4 46.3M102.8 41.6l-2.1 7.7M104.6 59.9l-4.9 2.8M111.8 59.2l-10.2 1.3M105.3 62.3l60.6 105.1M56.9 92.4l6.9 1.8"/>
<path d="M90.6 99.1l-.9 1.2M91 99.5l-6.7 3.9M97.4 91.1l-5.2 6.1M86.1 105.2l39.4 68.2M148.9 152.7a23.9 23.9 0 0 0-9.7 16.8M126.2 175.9l6.6-3.9v7.5M135.3 178.9h25M167.7 169.2l-4.8 2.8v7.5"/>
</g>
<g fill="#000" stroke="#000" stroke-width=".21">
<path d="M80.4 36.3l2.5 .2-.2 .8zM81.2 29.5l2.5 .2-.2 .9zM103 34.9l2.3 1.1-2.5-.3zM71.2 41.4l-.2 2.6-.9-.2zM100.3 41.2l2.3 1-2.5-.2zM99.1 60.8l2.4-.7 .1 .8zM104 60.2l1.6 2-.7 .4zM57.7 90l.8 .2-1 2.3zM91.9 96.9l.6 .6-1.9 1.6zM84.8 103.1l1.6 1.9-.7 .4zM148.6 152.4l2.3-1-1.8 1.7zM125.1 173.6l.7-.4 .9 2.4z"/>
<path d="M132.8 178.9l2.5-.4v.8zM138.7 169.5l.8 .1-.5 2.4zM160.3 178.5l2.6 .4-2.6 .4zM165.6 167.6l.7-.4 .9 2.3z"/>
</g>
<text font-size="6" x="101.8" y="250.1">UNIVERSIDAD DE OVIEDO</text>
<g font-size="4.2">
<text x="91.1" y="31.8" transform="rotate(15 91.1 31.8)">50</text>
<text x="89.4" y="38.3" transform="rotate(15 89.4 38.3)">46</text>
<text x="104" y="59.8" transform="rotate(-7 104 59.8)">R10</text>
<text x="61.7" y="73" transform="rotate(-75 61.7 73)">105,73</text>
<text x="93.6" y="95.1" transform="rotate(-50 93.6 95.1)">R3</text>
<text x="133.3" y="108.9" transform="rotate(60 133.3 108.9)">252,56</text>
<text x="103.4" y="133.2" transform="rotate(60 103.4 133.2)">167,49</text>
<text x="140.3" y="162.7" transform="rotate(-60 140.3 162.7)">60°</text>
<text x="145.5" y="178.5">60</text>
</g>
<g font-size="3.5">
<text x="75.8" y="268">CUELLO DE UNION</text>
<text x="75.6" y="274.5">INGENIERO/A RESPONSABLE: Ian Morerias Martínez</text>
<text x="75.9" y="280.9">JEFE AL CARGO: Hugo Ojeda Viedma</text>
</g>
<g font-size="2.8">
<text x="83.8" y="257.2">GRUPO PA</text>
<text x="116.5" y="257.2">GRUPO PL</text>
<text x="146.1" y="257.2">ID DEL DIBUJO</text>
<text x="181.4" y="257.2">UNIDADES</text>
<text x="87.4" y="261.9">PA 07</text>
<text x="120.2" y="262">PL 21</text>
<text x="154.3" y="261.9">3.3</text>
<text x="186.4" y="262">MM</text>
<text x="173.2" y="267.7">ESCALA</text>
<text x="186.6" y="267.7">1:2</text>
<text x="76.4" y="286.5">MATERIAL PRINCIPAL</text>
<text x="109.5" y="286.5">OTROS MATERIALES</text>
<text x="141.1" y="286.5">NORMATIVA SEGUIDA</text>
<text x="86.3" y="290.9">ACERO</text>
<text x="118.8" y="290.9">ACERO</text>
<text x="147.2" y="290.9">UNE 1-032-82</text>
</g>
</svg>
